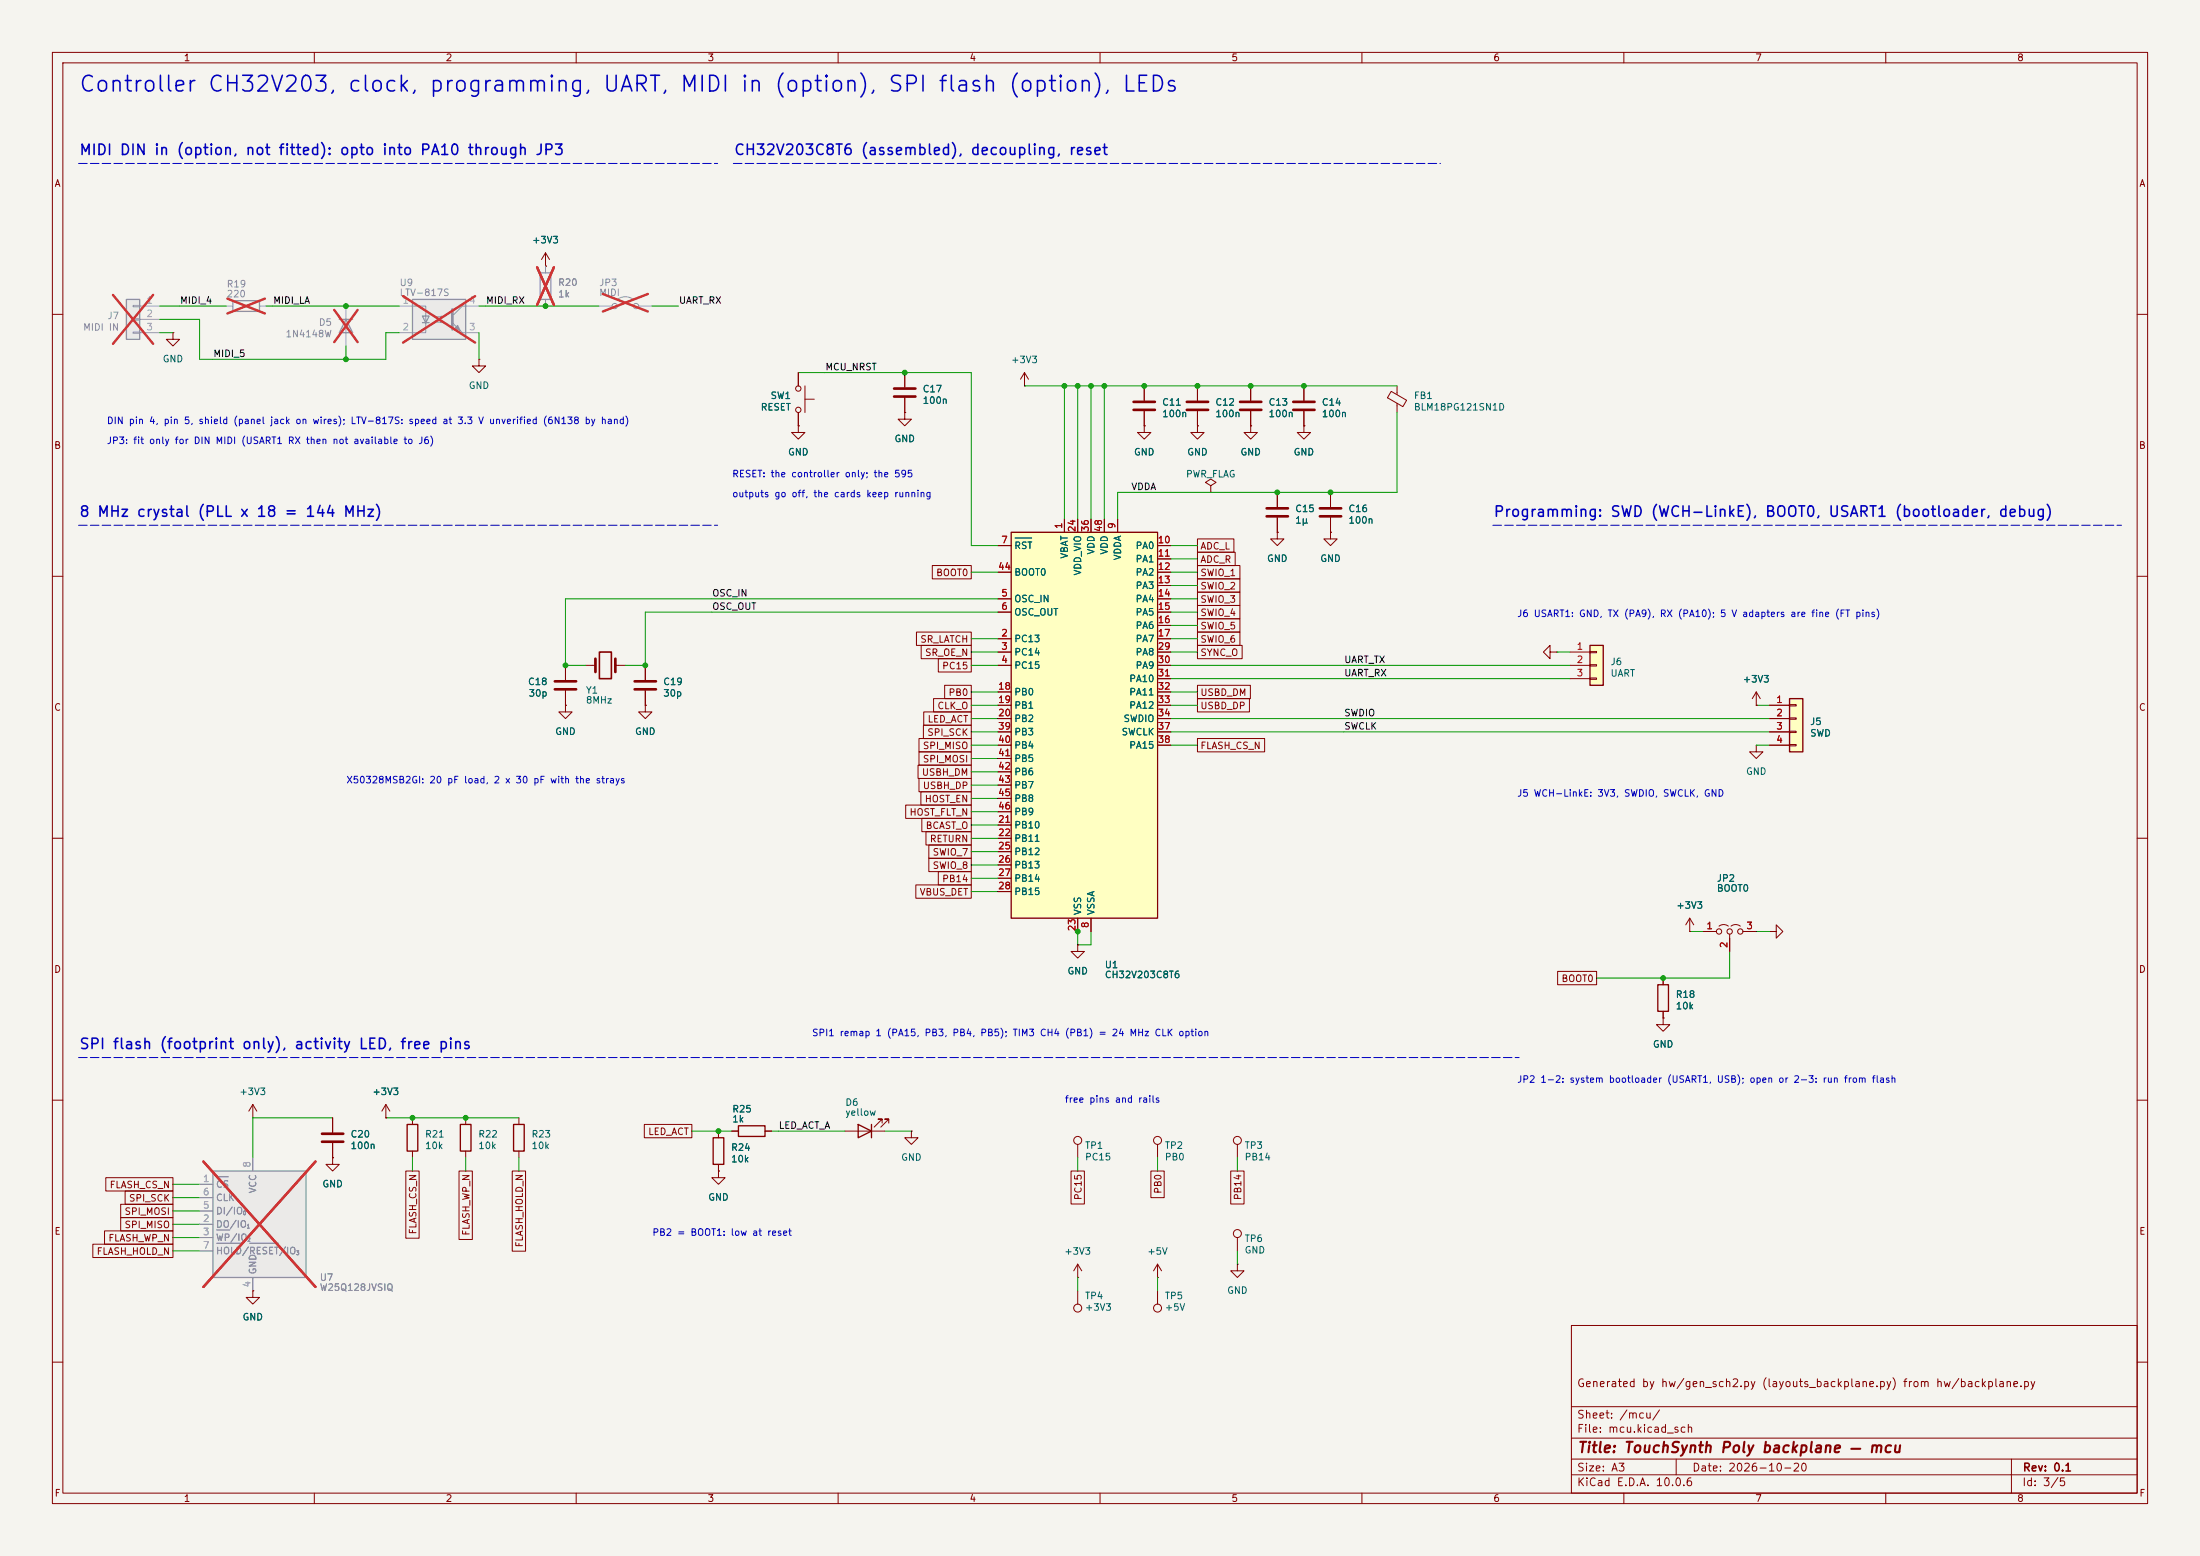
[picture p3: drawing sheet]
<svg xmlns="http://www.w3.org/2000/svg" width="420mm" height="297mm" viewBox="0 0 420 297" stroke-linecap="round" stroke-linejoin="round" font-family="sans-serif">
<path d="M0 0h420v297h-420z" fill="#f5f4ef" stroke="#f5f4ef" stroke-width=".19"/>
<g fill="none" stroke="#840000" stroke-width=".19">
<path d="M10 10h400v277h-400zM12 12h396v273h-396zM60 10v2M110 10v2M160 10v2M210 10v2M260 10v2M310 10v2M360 10v2M104.1 50.8h.1M104.1 48.3l-.7 1.2M104.1 48.3l.8 1.2"/>
<path d="M104.1 48.3v2.5M10 60h2M152.4 71.1v2.6M152.4 78.7v2.6M153.7 76.2h1.7M153.7 73.7v5M408 60h2M10 110h2M408 110h2M107.9 134.6v1.3h1.3l-1.3 1.3-1.2-1.3h1.2M107.9 134.6h.1M107.9 127v2.8"/>
<path d="M107.9 131.8v2.8M10 160h2M408 160h2M10 210h2M73.7 213.4h.1M73.7 210.8l-.8 1.3M73.7 210.8l.7 1.3M73.7 210.8v2.6M137.2 215.9v1.3M408 210h2M137.2 223.5v1.3h1.2l-1.2 1.3-1.3-1.3h1.3M137.2 223.5h.1"/>
<path d="M137.2 222.2v1.3M300 253h108v32h-108zM10 260h2M300 278.5h108M300 274.5h108M300 268.5h108M320 278.5v3M384 278.5v6.5M408 260h2M60 285v2M110 285v2M160 285v2"/>
<path d="M210 285v2M260 285v2M300 281.5h108M310 285v2M360 285v2"/>
<circle cx="152.4" cy="74.2" r=".51"/>
<circle cx="152.4" cy="78.2" r=".51"/>
</g>
<path d="M44.4 57.4h5.1v2h-5.1z" fill="none" stroke="#9c9b98" stroke-width=".25"/>
<path d="M43.2 58.4h1.2M49.5 58.4h1.3" fill="none" stroke="#9c9b98" stroke-width=".19"/>
<path d="M43.4 57l7.2 2.8M50.6 57l-7.2 2.8" fill="none" stroke="#e12e31" stroke-width=".46"/>
<path d="M105.9 130h4.1M105.9 131.6h4.1" fill="none" stroke="#840000" stroke-width=".51"/>
<path d="M136.1 217.2h2.1v5h-2.1z" fill="none" stroke="#840000" stroke-width=".25"/>
<path d="M78.7 57.2h10.2v7.6h-10.2z" fill="#ebeae8"/>
<path d="M78.7 57.2h10.2v7.6h-10.2zM103.1 52.1h2.1v5.1h-2.1zM80.6 60.3h1.3l-.6 1.3zM80.6 61.6h1.3" fill="none" stroke="#9c9b98" stroke-width=".25"/>
<g fill="none" stroke="#9c9b98" stroke-width=".19">
<path d="M76.2 58.4h5.1v3.3M91.4 58.4h-3.1l-1.9 1.9M104.1 50.8v1.3M104.1 57.2v1.2M114.3 58.4h2.5M117.9 57.2a2.54 2.54 0 0 1 3 0M121.9 58.4h2.6M81.3 61.6v1.9h-5.1M83.3 60.5h1.3l-.4 .1v-.3l.4 .2M83.3 61.5h1.3l-.4 .1v-.3l.4 .2M88.3 63.5h3.1"/>
<circle cx="117.3" cy="58.4" r=".51"/>
<circle cx="121.4" cy="58.4" r=".51"/>
</g>
<path d="M86.4 59.1v3.8" fill="none" stroke="#9c9b98" stroke-width=".51"/>
<g fill="#9c9b98" stroke="#9c9b98" stroke-width=".19">
<path d="M86.9 62.6l.5-.5 .5 1z"/>
<path d="M86.4 61.6l1.9 1.9z"/>
</g>
<path d="M76.9 56.5l13.8 8.9M90.7 56.5l-13.8 8.9M102.5 51l3.2 7.2M105.7 51l-3.2 7.2M115.1 56.1l8.6 3.4M123.7 56.1l-8.6 3.4" fill="none" stroke="#e12e31" stroke-width=".46"/>
<path d="M236.7 76.7h4.1M236.7 78.2h4.1M246.9 76.7h4.1M246.9 78.2h4.1M241.8 97h4.1M241.8 98.6h4.1" fill="none" stroke="#840000" stroke-width=".51"/>
<g fill="none" stroke="#840000" stroke-width=".19">
<path d="M238.8 73.7v2.8M238.8 78.5v2.8M248.9 73.7v2.8M248.9 78.5v2.8M265.6 74.7l2.9 1.7-.7 1.2-2.9-1.7zM266.7 73.7v1.6M266.7 77v1.7M152.4 81.3v1.3h1.3l-1.3 1.2-1.3-1.2h1.3M152.4 81.3h.1M238.8 81.3v1.3h1.2l-1.2 1.2-1.3-1.2h1.3M238.8 81.3h.1M243.8 94v2.8"/>
<path d="M243.8 98.8v2.8M248.9 81.3v1.3h1.3l-1.3 1.2-1.3-1.2h1.3M248.9 81.3h.1"/>
</g>
<path d="M40.6 223.5h17.8v20.3h-17.8z" fill="#ebeae8"/>
<path d="M40.6 223.5h17.8v20.3h-17.8z" fill="none" stroke="#9c9b98" stroke-width=".25"/>
<path d="M38.1 226.1h2.5M38.1 233.7h2.5M38.1 236.2h2.5M38.1 231.1h2.5M38.1 228.6h2.5M38.1 238.8h2.5M48.3 221v2.5M48.3 243.8v2.6" fill="none" stroke="#9c9b98" stroke-width=".19"/>
<path d="M41.4 224.6h2.2M41.4 234.8h2.4M41.4 237.3h4.7M47.7 237.3h5.5" fill="none" stroke="#939391" stroke-width=".19"/>
<path d="M38.8 221.7l21.4 23.9M60.2 221.7l-21.4 23.9" fill="none" stroke="#e12e31" stroke-width=".46"/>
<g fill="none" stroke="#840000" stroke-width=".19">
<path d="M91.4 68.6v1.3h1.3l-1.3 1.2-1.2-1.2h1.2M91.4 68.6h.1M218.4 73.7v2.8M218.4 78.5v2.8M228.6 73.7v2.8M228.6 78.5v2.8M218.4 81.3v1.3h1.3l-1.3 1.2-1.2-1.2h1.2M218.4 81.3h.1M228.6 81.3v1.3h1.3l-1.3 1.2-1.3-1.2h1.3M228.6 81.3h.1M231.1 92.7l1.1-.6-1.1-.7-1 .7 1 .6v1.3M231.1 94h.1"/>
<path d="M254 94v2.8M254 98.8v2.8M243.8 101.6v1.3h1.3l-1.3 1.2-1.2-1.2h1.2M243.8 101.6h.1M254 101.6v1.3h1.3l-1.3 1.2-1.3-1.2h1.3M254 101.6h.1M123.2 127v2.8M123.2 131.8v2.8M295.9 124.5v-1.3l-1.3 1.3 1.3 1.2v-1.2h1.3M297.2 124.5h.1M337.8 177.8h1.3v-1.3l1.3 1.3-1.3 1.3v-1.3M337.8 177.8h.1"/>
<path d="M48.3 213.4h.1M48.3 210.8l-.8 1.3M48.3 210.8l.7 1.3M48.3 210.8v2.6M63.5 213.4v2.8M63.5 218.2v2.8M78.7 213.4v1.2M78.7 219.7v1.3M88.9 213.4v1.2M88.9 219.7v1.3M99.1 213.4v1.2M99.1 219.7v1.3"/>
<path d="M139.7 215.9h1.3M146 215.9h1.3M161.3 215.9h7.6M168.4 214.4v-.8h-.8h.8l-1.5 1.5M169.7 214.4v-.8h-.8h.8l-1.6 1.5M174 215.9v1.3h1.3l-1.3 1.2-1.3-1.2h1.3M174 215.9h.1M221 218.4v2.6M236.2 218.4v2.6M63.5 221v1.2h1.3l-1.3 1.3-1.3-1.3h1.3M63.5 221h.1M236.2 236.2v2.6"/>
<path d="M48.3 246.4v1.2h1.2l-1.2 1.3-1.3-1.3h1.3M48.3 246.4h.1M236.2 241.3v1.3h1.3l-1.3 1.2-1.3-1.2h1.3M236.2 241.3h.1"/>
<circle cx="221" cy="217.7" r=".76"/>
<circle cx="236.2" cy="217.7" r=".76"/>
<circle cx="236.2" cy="235.5" r=".76"/>
</g>
<path d="M77.7 214.6h2.1v5.1h-2.1zM87.9 214.6h2v5.1h-2zM98 214.6h2.1v5.1h-2.1zM141 214.9h5v2h-5zM163.8 214.6l2.6 1.3-2.6 1.3zM166.4 214.6v2.6" fill="none" stroke="#840000" stroke-width=".25"/>
<path d="M216.4 76.7h4.1M216.4 78.2h4.1M226.6 76.7h4M226.6 78.2h4M252 97h4M252 98.6h4M121.2 130h4M121.2 131.6h4M61.5 216.4h4M61.5 217.9h4" fill="none" stroke="#840000" stroke-width=".51"/>
<path d="M24.1 57.2h2.6v7.6h-2.6z" fill="#ebeae8"/>
<path d="M24.1 57.2h2.6v7.6h-2.6z" fill="none" stroke="#9c9b98" stroke-width=".25"/>
<path d="M25.4 58.3h1.3v.2h-1.3zM26.7 58.4h3.8M25.4 60.8h1.3v.3h-1.3zM25.4 63.4h1.3v.2h-1.3zM26.7 61h3.8M26.7 63.5h3.8" fill="none" stroke="#9c9b98" stroke-width=".19"/>
<path d="M21.6 56.3l7.6 9.3M29.2 56.3l-7.6 9.3" fill="none" stroke="#e12e31" stroke-width=".46"/>
<path d="M193 101.6h28v73.7h-28z" fill="#ffffc2"/>
<path d="M193 101.6h28v73.7h-28z" fill="none" stroke="#840000" stroke-width=".25"/>
<g fill="none" stroke="#840000" stroke-width=".19">
<path d="M33 63.5v1.3h1.3l-1.3 1.2-1.3-1.2h1.3M33 63.5h.1M203.2 99.1v2.5M205.7 99.1v2.5M208.3 99.1v2.5M210.8 99.1v2.5M213.4 99.1v2.5M190.5 109.2h2.5M190.5 114.3h2.5M190.5 116.8h2.5M190.5 104.1h2.5M221 109.2h2.5"/>
<path d="M221 114.3h2.5M221 116.8h2.5M221 104.1h2.5M221 106.7h2.5M221 111.8h2.5M221 119.4h2.5M123.2 134.6v1.3h1.3l-1.3 1.3-1.3-1.3h1.3M123.2 134.6h.1M190.5 121.9h2.5M190.5 124.5h2.5M190.5 127h2.5M190.5 132.1h2.5"/>
<path d="M190.5 134.6h2.5M190.5 137.2h2.5M190.5 139.7h2.5M221 121.9h2.5M221 124.5h2.5M221 127h2.5M221 132.1h2.5M221 134.6h2.5M221 137.2h2.5M221 129.5h2.5M221 139.7h2.5M190.5 157.5h2.5"/>
<path d="M190.5 142.2h2.5M190.5 144.8h2.5M190.5 147.3h2.5M190.5 149.9h2.5M190.5 152.4h2.5M190.5 154.9h2.5M221 142.2h2.5M190.5 160h2.5M190.5 162.6h2.5M190.5 165.1h2.5M190.5 167.6h2.5M190.5 170.2h2.5"/>
<path d="M205.7 175.3v2.5M208.3 175.3v2.5M205.7 180.3v1.3h1.3l-1.3 1.3-1.2-1.3h1.2M205.7 180.3h.1M205.7 218.4v2.6M205.7 243.8h.1M205.7 241.3v2.5M205.7 246.4v2.5M205.7 241.3l-.7 1.3M205.7 241.3l.8 1.3M221 243.8h.1M221 241.3v2.5"/>
<path d="M221 246.4v2.5M221 241.3l-.8 1.3M221 241.3l.7 1.3"/>
<circle cx="205.7" cy="217.7" r=".76"/>
<circle cx="205.7" cy="249.7" r=".76"/>
<circle cx="221" cy="249.7" r=".76"/>
</g>
<path d="M193.8 102.7h3.2" fill="none" stroke="#006464" stroke-width=".19"/>
<path d="M64.8 61h2.5M66 61l1.3 2.5h-2.5z" fill="none" stroke="#9c9b98" stroke-width=".25"/>
<path d="M66 58.4v7.6" fill="none" stroke="#9c9b98" stroke-width=".19"/>
<path d="M63.8 59.2l4.5 6.1M68.3 59.2l-4.5 6.1" fill="none" stroke="#e12e31" stroke-width=".46"/>
<path d="M303.5 123.2h2.6v7.6h-2.6z" fill="#ffffc2"/>
<path d="M303.5 123.2h2.6v7.6h-2.6z" fill="none" stroke="#840000" stroke-width=".25"/>
<path d="M299.7 124.5h3.8M299.7 127h3.8M299.7 129.5h3.8M303.5 124.3h1.3v.3h-1.3zM303.5 126.9h1.3v.2h-1.3zM303.5 129.4h1.3v.3h-1.3z" fill="none" stroke="#840000" stroke-width=".19"/>
<path d="M341.6 133.4h2.6v10.1h-2.6z" fill="#ffffc2"/>
<path d="M341.6 133.4h2.6v10.1h-2.6zM316.5 188h2v5h-2z" fill="none" stroke="#840000" stroke-width=".25"/>
<g fill="none" stroke="#840000" stroke-width=".19">
<path d="M104.1 50.8h.1M152.4 71.1v2.6M152.4 78.7v2.6M172.7 78.7v1.3h1.3l-1.3 1.3-1.3-1.3h1.3M172.7 78.7h.1M172.7 71.1v2.8M172.7 75.9v2.8M195.6 73.7h.1M195.6 71.1l-.8 1.3M195.6 71.1l.7 1.3M195.6 71.1v2.6M218.4 73.7v2.8"/>
<path d="M218.4 78.5v2.8M228.6 73.7v2.8M228.6 78.5v2.8M238.8 73.7v2.8M238.8 78.5v2.8M248.9 73.7v2.8M248.9 78.5v2.8M152.4 81.3h.1M203.2 99.1v2.5M205.7 99.1v2.5M208.3 99.1v2.5M210.8 99.1v2.5"/>
<path d="M213.4 99.1v2.5M218.4 81.3h.1M228.6 81.3h.1M238.8 81.3h.1M243.8 94v2.8M243.8 98.8v2.8M248.9 81.3h.1M254 94v2.8M254 98.8v2.8M178 107.9h7.4v2.6h-7.4zM190.5 109.2h2.5M190.5 114.3h2.5"/>
<path d="M190.5 116.8h2.5M190.5 104.1h2.5M221 109.2h2.5M221 114.3h2.5M221 116.8h2.5M221 104.1h2.5M221 106.7h2.5M221 111.8h2.5M221 119.4h2.5M228.6 115.6h8.1v2.5h-8.1zM228.6 110.5h8.1v2.5h-8.1zM228.6 102.9h7v2.5h-7z"/>
<path d="M228.6 105.4h7.2v2.6h-7.2zM228.6 118.1h8.1v2.6h-8.1zM228.6 107.9h8.1v2.6h-8.1zM228.6 113h8.1v2.6h-8.1zM243.8 101.6h.1M254 101.6h.1M107.9 134.6h.1M107.9 127v2.8M107.9 131.8v2.8M111.8 127h1.9M117.5 127h1.9M123.2 134.6h.1"/>
<path d="M123.2 127v2.8M123.2 131.8v2.8M175 120.6h10.4v2.6h-10.4zM175.9 123.2h9.5v2.5h-9.5zM176.3 138.4h9.1v2.6h-9.1zM176.3 135.9h9.1v2.5h-9.1zM178.2 133.3h7.2v2.6h-7.2zM179.1 125.7h6.3v2.6h-6.3zM180.3 130.8h5.1v2.6h-5.1zM190.5 134.6h2.5M190.5 137.2h2.5M190.5 139.7h2.5"/>
<path d="M190.5 127h2.5M190.5 121.9h2.5M190.5 124.5h2.5M190.5 132.1h2.5M221 134.6h2.5M221 137.2h2.5M221 139.7h2.5M221 127h2.5M221 121.9h2.5M221 124.5h2.5M221 132.1h2.5M221 129.5h2.5"/>
<path d="M228.6 123.2h8.5v2.5h-8.5zM228.6 130.8h10.1v2.6h-10.1zM228.6 120.6h8.1v2.6h-8.1zM228.6 133.3h9.9v2.6h-9.9zM335.3 134.6h.1M335.3 132.1l-.8 1.3M335.3 132.1l.7 1.3M335.3 132.1v2.5M337.8 134.6h3.8M337.8 137.2h3.8M337.8 139.7h3.8M341.6 134.5h1.3v.2h-1.3z"/>
<path d="M341.6 137h1.3v.3h-1.3zM341.6 139.6h1.3v.2h-1.3zM172.9 153.7h12.5v2.5h-12.5zM175.3 146h10.1v2.6h-10.1zM175.4 141h10v2.5h-10zM175.4 143.5h10v2.6h-10zM175.4 148.6h10v2.5h-10zM175.8 151.1h9.6v2.6h-9.6zM176 156.2h9.4v2.6h-9.4zM176.8 158.7h8.6v2.6h-8.6zM190.5 142.2h2.5M190.5 157.5h2.5"/>
<path d="M190.5 144.8h2.5M190.5 147.3h2.5M190.5 149.9h2.5M190.5 152.4h2.5M190.5 154.9h2.5M221 142.2h2.5M228.6 141h12.8v2.5h-12.8zM335.3 142.2v1.3h1.2l-1.2 1.3-1.3-1.3h1.3M335.3 142.2h.1M337.8 142.2h3.8M341.6 142.1h1.3v.3h-1.3zM174.8 168.9h10.6v2.6h-10.6z"/>
<path d="M177.3 163.8h8.1v2.6h-8.1zM177.3 161.3h8.1v2.5h-8.1zM179.1 166.4h6.3v2.5h-6.3zM190.5 160h2.5M190.5 162.6h2.5M190.5 165.1h2.5M190.5 167.6h2.5M190.5 170.2h2.5M205.7 175.3v2.5M208.3 175.3v2.5M322.6 177.8h.1M322.6 175.3l-.8 1.2"/>
<path d="M322.6 175.3l.7 1.2M322.6 175.3v2.5M325.1 177.8h2.6M328.2 176.8a1.44 1.44 0 0 1 1.7 0M330.2 178.3v3.3M330.5 176.8a1.44 1.44 0 0 1 1.7 0M332.7 177.8h2.6M205.7 180.3h.1M297.4 185.4h7.4v2.6h-7.4zM317.5 194.3v1.3h1.3l-1.3 1.3-1.3-1.3h1.3M317.5 194.3h.1M317.5 186.7v1.3"/>
<path d="M317.5 193v1.3M63.5 213.4v2.8M63.5 218.2v2.8M73.7 213.4h.1M123 214.6h9.1v2.6h-9.1zM137.2 215.9v1.3M139.7 215.9h1.3M146 215.9h1.3M17.7 237.5h15.3v2.5h-15.3zM20 234.9h13v2.6h-13zM20.2 224.8h12.8v2.5h-12.8zM23 229.9h10v2.5h-10z"/>
<path d="M23 232.4h10v2.6h-10zM23.9 227.3h9.1v2.6h-9.1zM63.5 221h.1M77.5 223.5h2.5v12.8h-2.5zM87.6 223.5h2.6v13.1h-2.6zM97.8 223.5h2.5v15.3h-2.5zM137.2 223.5h.1M137.2 222.2v1.3M204.5 223.5h2.5v6.3h-2.5zM219.7 223.5h2.6v5.1h-2.6zM234.9 223.5h2.6v6.3h-2.6zM48.3 246.4h.1"/>
<circle cx="328.2" cy="177.8" r=".51"/>
<circle cx="330.2" cy="177.8" r=".51"/>
<circle cx="332.2" cy="177.8" r=".51"/>
</g>
<path d="M170.7 74.2h4.1M170.7 75.7h4.1M113.7 125.7v2.6M117.5 125.7v2.6" fill="none" stroke="#840000" stroke-width=".51"/>
<path d="M114.4 124.5h2.3v5h-2.3z" fill="none" stroke="#840000" stroke-width=".3"/>
<path d="M15 31.2h122M140 31.2h135M15 100.3h122M285 100.3h120M15 201.9h275" fill="none" stroke="#0000c2" stroke-width=".19" stroke-dasharray="1.6 .6"/>
<g fill="none" stroke="#009600" stroke-width=".19">
<path d="M30.5 58.4h12.7M50.8 58.4h25.4M91.4 58.4h22.9M124.5 58.4h5M30.5 63.5h2.5M30.5 61h7.6v7.6h35.6v-5.1h2.5M66 66v2.6M91.4 63.5v5.1M152.4 71.1h33v33h5.1M195.6 73.7h71.1M203.2 73.7v25.4M205.7 73.7v25.4"/>
<path d="M208.3 73.7v25.4M210.8 73.7v25.4M266.7 78.7v15.3h-53.3v5.1M185.4 109.2h5.1M190.5 114.3h-82.6v12.7h3.9M190.5 116.8h-67.3v10.2h-3.8M223.5 114.3h5.1M223.5 116.8h5.1M223.5 109.2h5.1M223.5 104.1h5.1M223.5 106.7h5.1M223.5 111.8h5.1"/>
<path d="M223.5 119.4h5.1M185.4 121.9h5.1M185.4 124.5h5.1M185.4 127h5.1M185.4 132.1h5.1M185.4 134.6h5.1M185.4 137.2h5.1M185.4 139.7h5.1M223.5 121.9h5.1M223.5 124.5h5.1M223.5 127h76.2M223.5 129.5h76.2"/>
<path d="M223.5 132.1h5.1M223.5 134.6h5.1M223.5 137.2h114.3M223.5 139.7h114.3M297.2 124.5h2.5M335.3 134.6h2.5M185.4 142.2h5.1M185.4 144.8h5.1M185.4 147.3h5.1M185.4 149.9h5.1M185.4 152.4h5.1M185.4 157.5h5.1"/>
<path d="M185.4 154.9h5.1M223.5 142.2h5.1M335.3 142.2h2.5M185.4 160h5.1M185.4 167.6h5.1M185.4 170.2h5.1M185.4 162.6h5.1M185.4 165.1h5.1M205.7 177.8v2.5h2.6v-2.5M322.6 177.8h2.5M335.3 177.8h2.5M330.2 181.6v5.1h-25.4"/>
<path d="M63.5 213.4h-15.2v7.6M73.7 213.4h25.4M132.1 215.9h7.6M147.3 215.9h14M168.9 215.9h5.1M33 228.6h5.1M33 231.1h5.1M33 233.7h5.1M33 236.2h5.1M33 238.8h5.1M33 226.1h5.1M78.7 221v2.5"/>
<path d="M88.9 221v2.5M99.1 221v2.5M205.7 221v2.5M221 221v2.5M236.2 221v2.5M236.2 238.8v2.5M205.7 243.8v2.6M221 243.8v2.6"/>
</g>
<path d="M104.1 50.8v1.3M104.1 57.2v1.2M38.1 226.1h2.5M38.1 233.7h2.5M38.1 236.2h2.5M38.1 231.1h2.5M38.1 228.6h2.5M38.1 238.8h2.5M48.3 221v2.5M48.3 243.8v2.6" fill="none" stroke="#9c9b98" stroke-width=".19"/>
<path d="M41.4 224.6h2.2M41.4 234.8h2.4M41.4 237.3h4.7M47.7 237.3h5.5" fill="none" stroke="#939391" stroke-width=".19"/>
<path d="M102.5 51l3.2 7.2M105.7 51l-3.2 7.2M38.8 221.7l21.4 23.9M60.2 221.7l-21.4 23.9" fill="none" stroke="#e12e31" stroke-width=".46"/>
<path d="M193.8 102.7h3.2" fill="none" stroke="#006464" stroke-width=".19"/>
<g fill="#009600" stroke="#009600" stroke-width=".19">
<circle cx="137.2" cy="215.9" r=".46"/>
<circle cx="88.9" cy="213.4" r=".46"/>
<circle cx="78.7" cy="213.4" r=".46"/>
<circle cx="66" cy="58.4" r=".46"/>
<circle cx="66" cy="68.6" r=".46"/>
<circle cx="205.7" cy="177.8" r=".46"/>
<circle cx="107.9" cy="127" r=".46"/>
<circle cx="123.2" cy="127" r=".46"/>
<circle cx="104.1" cy="58.4" r=".46"/>
<circle cx="248.9" cy="73.7" r=".46"/>
<circle cx="243.8" cy="94" r=".46"/>
<circle cx="238.8" cy="73.7" r=".46"/>
<circle cx="254" cy="94" r=".46"/>
<circle cx="172.7" cy="71.1" r=".46"/>
<circle cx="228.6" cy="73.7" r=".46"/>
<circle cx="218.4" cy="73.7" r=".46"/>
<circle cx="205.7" cy="73.7" r=".46"/>
<circle cx="208.3" cy="73.7" r=".46"/>
<circle cx="210.8" cy="73.7" r=".46"/>
<circle cx="203.2" cy="73.7" r=".46"/>
<circle cx="317.5" cy="186.7" r=".46"/>
</g>
<text font-size="3" fill="#0000c2" x="14.9" y="18.3">Controller CH32V203, clock, programming, UART, MIDI in (option), SPI flash (option), LEDs</text>
<g font-size="2" fill="#0000c2">
<text x="15" y="30.1">MIDI DIN in (option, not fitted): opto into PA10 through JP3</text>
<text x="140" y="30.1">CH32V203C8T6 (assembled), decoupling, reset</text>
<text x="15" y="99.2">8 MHz crystal (PLL x 18 = 144 MHz)</text>
<text x="285" y="99.2">Programming: SWD (WCH-LinkE), BOOT0, USART1 (bootloader, debug)</text>
<text x="15" y="200.8">SPI flash (footprint only), activity LED, free pins</text>
</g>
<text font-size="2" fill="#840000" x="301" y="277.8">Title: TouchSynth Poly backplane — mcu</text>
<g font-size="1.5" fill="#840000">
<text x="300.9" y="265.1">Generated by hw/gen_sch2.py (layouts_backplane.py) from hw/backplane.py</text>
<text x="300.9" y="273.8">File: mcu.kicad_sch</text>
<text x="300.9" y="271.1">Sheet: /mcu/</text>
<text x="300.9" y="281.2">Size: A3</text>
<text x="322.9" y="281.2">Date: 2026-10-20</text>
<text x="386" y="281.2">Rev: 0.1</text>
<text x="300.9" y="284">KiCad E.D.A. 10.0.6</text>
<text x="385.9" y="284">Id: 3/5</text>
</g>
<g font-size="1.3" fill="#840000">
<text x="35" y="12">1</text>
<text x="85" y="12">2</text>
<text x="135" y="12">3</text>
<text x="185" y="12">4</text>
<text x="235" y="12">5</text>
<text x="285" y="12">6</text>
<text x="335" y="12">7</text>
<text x="385" y="12">8</text>
<text x="10.3" y="36">A</text>
<text x="408.3" y="36">A</text>
<text x="10.2" y="86">B</text>
<text x="408.2" y="86">B</text>
<text x="229" y="105.2">ADC_L</text>
<text x="229" y="107.7">ADC_R</text>
<text x="178.6" y="110.3">BOOT0</text>
<text x="229" y="112.8">SWIO_2</text>
<text x="229" y="110.3">SWIO_1</text>
<text x="229" y="117.9">SWIO_4</text>
<text x="229" y="115.4">SWIO_3</text>
<text x="175.6" y="123">SR_LATCH</text>
<text x="176.5" y="125.5">SR_OE_N</text>
<text x="229" y="125.5">SYNC_O</text>
<text x="229" y="120.4">SWIO_5</text>
<text x="229" y="123">SWIO_6</text>
<text x="179.8" y="128.1">PC15</text>
<text x="10.2" y="136">C</text>
<text x="178.9" y="135.7">CLK_O</text>
<text x="181" y="133.1">PB0</text>
<text x="229" y="133.1">USBD_DM</text>
<text x="229" y="135.7">USBD_DP</text>
<text x="408.2" y="136">C</text>
<text x="176.1" y="143.3">SPI_MISO</text>
<text x="176.9" y="140.8">SPI_SCK</text>
<text x="177" y="138.2">LED_ACT</text>
<text x="229" y="143.3">FLASH_CS_N</text>
<text x="175.9" y="148.4">USBH_DM</text>
<text x="176.1" y="145.8">SPI_MOSI</text>
<text x="173.5" y="156">HOST_FLT_N</text>
<text x="176.1" y="150.9">USBH_DP</text>
<text x="176.4" y="153.5">HOST_EN</text>
<text x="176.6" y="158.5">BCAST_O</text>
<text x="177.4" y="161.1">RETURN</text>
<text x="177.9" y="166.2">SWIO_8</text>
<text x="177.9" y="163.6">SWIO_7</text>
<text x="175.5" y="171.2">VBUS_DET</text>
<text x="179.8" y="168.7">PB14</text>
<text x="10.2" y="186">D</text>
<text x="408.2" y="186">D</text>
<text x="298" y="187.7">BOOT0</text>
<text x="123.6" y="217">LED_ACT</text>
<text x="20.8" y="227.1">FLASH_CS_N</text>
<text x="222" y="228" transform="rotate(-90 222 228)">PB0</text>
<text x="23.7" y="232.2">SPI_MOSI</text>
<text x="24.5" y="229.7">SPI_SCK</text>
<text x="206.8" y="229.2" transform="rotate(-90 206.8 229.2)">PC15</text>
<text x="237.3" y="229.2" transform="rotate(-90 237.3 229.2)">PB14</text>
<text x="10.3" y="236">E</text>
<text x="18.3" y="239.8">FLASH_HOLD_N</text>
<text x="20.6" y="237.3">FLASH_WP_N</text>
<text x="23.7" y="234.7">SPI_MISO</text>
<text x="79.8" y="235.7" transform="rotate(-90 79.8 235.7)">FLASH_CS_N</text>
<text x="90" y="236" transform="rotate(-90 90 236)">FLASH_WP_N</text>
<text x="100.1" y="238.2" transform="rotate(-90 100.1 238.2)">FLASH_HOLD_N</text>
<text x="408.3" y="236">E</text>
<text x="10.3" y="286">F</text>
<text x="35" y="287">1</text>
<text x="85" y="287">2</text>
<text x="135" y="287">3</text>
<text x="185" y="287">4</text>
<text x="235" y="287">5</text>
<text x="285" y="287">6</text>
<text x="335" y="287">7</text>
<text x="385" y="287">8</text>
<text x="408.3" y="286">F</text>
</g>
<g font-size="1.3" fill="#006464">
<text x="101.5" y="46.8">+3V3</text>
<text x="31" y="69.5">GND</text>
<text x="192.9" y="69.6">+3V3</text>
<text x="89.4" y="74.5">GND</text>
<text x="147" y="76.5">SW1</text>
<text x="176" y="75.2">C17</text>
<text x="176" y="77.4">100n</text>
<text x="221.8" y="77.7">C11</text>
<text x="231.9" y="77.7">C12</text>
<text x="242.1" y="77.7">C13</text>
<text x="252.2" y="77.7">C14</text>
<text x="269.8" y="76.5">FB1</text>
<text x="145.1" y="78.7">RESET</text>
<text x="221.8" y="79.9">100n</text>
<text x="231.9" y="79.9">100n</text>
<text x="242.1" y="79.9">100n</text>
<text x="252.2" y="79.9">100n</text>
<text x="269.8" y="78.7">BLM18PG121SN1D</text>
<text x="150.3" y="87.2">GND</text>
<text x="170.7" y="84.7">GND</text>
<text x="216.4" y="87.2">GND</text>
<text x="226.5" y="87.2">GND</text>
<text x="236.7" y="87.2">GND</text>
<text x="246.9" y="87.2">GND</text>
<text x="226.3" y="91.4">PWR_FLAG</text>
<text x="247.2" y="98.1">C15</text>
<text x="247.2" y="100.3">1µ</text>
<text x="257.3" y="98.1">C16</text>
<text x="257.3" y="100.3">100n</text>
<text x="193.5" y="105.1">RST</text>
<text x="204.2" y="106.8" transform="rotate(-90 204.2 106.8)">VBAT</text>
<text x="209.2" y="106" transform="rotate(-90 209.2 106)">VDD</text>
<text x="211.8" y="106" transform="rotate(-90 211.8 106)">VDD</text>
<text x="214.3" y="107.1" transform="rotate(-90 214.3 107.1)">VDDA</text>
<text x="216.7" y="105.1">PA0</text>
<text x="216.7" y="107.6">PA1</text>
<text x="241.8" y="107.6">GND</text>
<text x="251.9" y="107.6">GND</text>
<text x="193.5" y="110.2">BOOT0</text>
<text x="206.7" y="110" transform="rotate(-90 206.7 110)">VDD_VIO</text>
<text x="216.7" y="110.2">PA2</text>
<text x="216.7" y="112.7">PA3</text>
<text x="193.5" y="115.3">OSC_IN</text>
<text x="193.5" y="117.8">OSC_OUT</text>
<text x="216.7" y="115.3">PA4</text>
<text x="216.7" y="117.8">PA5</text>
<text x="193.5" y="122.9">PC13</text>
<text x="193.5" y="125.4">PC14</text>
<text x="216.7" y="120.3">PA6</text>
<text x="216.7" y="122.9">PA7</text>
<text x="216.7" y="125.4">PA8</text>
<text x="100.7" y="131.1">C18</text>
<text x="126.5" y="131.1">C19</text>
<text x="193.5" y="128">PC15</text>
<text x="215.5" y="130.5">PA10</text>
<text x="216.7" y="128">PA9</text>
<text x="307.4" y="127.3">J6</text>
<text x="307.4" y="129.5">UART</text>
<text x="332.6" y="130.6">+3V3</text>
<text x="100.8" y="133.3">30p</text>
<text x="111.7" y="132.7">Y1</text>
<text x="111.7" y="134.6">8MHz</text>
<text x="126.5" y="133.3">30p</text>
<text x="193.5" y="133">PB0</text>
<text x="193.5" y="135.6">PB1</text>
<text x="215.5" y="133">PA11</text>
<text x="215.5" y="135.6">PA12</text>
<text x="105.9" y="140.6">GND</text>
<text x="121.1" y="140.6">GND</text>
<text x="193.5" y="138.1">PB2</text>
<text x="193.5" y="140.7">PB3</text>
<text x="193.5" y="143.2">PB4</text>
<text x="214" y="140.7">SWCLK</text>
<text x="214.4" y="138.1">SWDIO</text>
<text x="215.5" y="143.2">PA15</text>
<text x="345.5" y="138.7">J5</text>
<text x="345.5" y="140.9">SWD</text>
<text x="193.5" y="145.7">PB5</text>
<text x="193.5" y="148.3">PB6</text>
<text x="333.2" y="148.2">GND</text>
<text x="193.5" y="150.8">PB7</text>
<text x="193.5" y="153.4">PB8</text>
<text x="193.5" y="155.9">PB9</text>
<text x="193.5" y="158.4">PB10</text>
<text x="193.5" y="161">PB11</text>
<text x="193.5" y="163.5">PB12</text>
<text x="193.5" y="166.1">PB13</text>
<text x="193.5" y="168.6">PB14</text>
<text x="193.5" y="171.1">PB15</text>
<text x="319.9" y="173.8">+3V3</text>
<text x="327.6" y="168.6">JP2</text>
<text x="327.6" y="170.5">BOOT0</text>
<text x="206.7" y="174.8" transform="rotate(-90 206.7 174.8)">VSS</text>
<text x="209.2" y="174.8" transform="rotate(-90 209.2 174.8)">VSSA</text>
<text x="210.8" y="185.1">U1</text>
<text x="203.7" y="186.3">GND</text>
<text x="210.8" y="187">CH32V203C8T6</text>
<text x="319.8" y="190.8">R18</text>
<text x="319.8" y="193">10k</text>
<text x="315.4" y="200.3">GND</text>
<text x="45.6" y="209.3">+3V3</text>
<text x="71" y="209.3">+3V3</text>
<text x="139.7" y="212.6">R25</text>
<text x="139.7" y="214.5">1k</text>
<text x="161.3" y="211.4">D6</text>
<text x="161.3" y="213.3">yellow</text>
<text x="66.8" y="217.4">C20</text>
<text x="66.8" y="219.6">100n</text>
<text x="81" y="217.4">R21</text>
<text x="81" y="219.6">10k</text>
<text x="91.2" y="217.4">R22</text>
<text x="91.2" y="219.6">10k</text>
<text x="101.4" y="217.4">R23</text>
<text x="101.4" y="219.6">10k</text>
<text x="139.5" y="220">R24</text>
<text x="171.9" y="221.9">GND</text>
<text x="207" y="219.6">TP1</text>
<text x="207" y="221.8">PC15</text>
<text x="222.3" y="219.6">TP2</text>
<text x="222.3" y="221.8">PB0</text>
<text x="237.5" y="219.6">TP3</text>
<text x="237.5" y="221.8">PB14</text>
<text x="61.4" y="226.9">GND</text>
<text x="139.5" y="222.2">10k</text>
<text x="135.1" y="229.5">GND</text>
<text x="203.1" y="239.8">+3V3</text>
<text x="218.9" y="239.8">+5V</text>
<text x="237.5" y="237.4">TP6</text>
<text x="237.5" y="239.6">GND</text>
<text x="207" y="248.3">TP4</text>
<text x="207" y="250.5">+3V3</text>
<text x="222.3" y="248.3">TP5</text>
<text x="222.3" y="250.5">+5V</text>
<text x="234.2" y="247.3">GND</text>
<text x="46.2" y="252.3">GND</text>
</g>
<g font-size="1.3" fill="#a5a4a2">
<text x="27.8" y="58.3">1</text>
<text x="76.7" y="58.3">1</text>
<text x="89.4" y="58.3">4</text>
<text x="27.8" y="60.8">2</text>
<text x="27.8" y="63.4">3</text>
<text x="76.7" y="63.4">2</text>
<text x="89.4" y="63.4">3</text>
<text x="38.6" y="225.9">1</text>
<text x="48.1" y="223" transform="rotate(-90 48.1 223)">8</text>
<text x="38.6" y="233.5">2</text>
<text x="38.6" y="231">5</text>
<text x="38.6" y="228.5">6</text>
<text x="38.6" y="236.1">3</text>
<text x="38.6" y="238.6">7</text>
<text x="48.1" y="245.8" transform="rotate(-90 48.1 245.8)">4</text>
</g>
<g font-size="1.3" fill="#0f0f0f">
<text x="34.3" y="58.3">MIDI_4</text>
<text x="52" y="58.3">MIDI_LA</text>
<text x="92.7" y="58.3">MIDI_RX</text>
<text x="129.5" y="58.3">UART_RX</text>
<text x="40.6" y="68.5">MIDI_5</text>
<text x="157.5" y="71">MCU_NRST</text>
<text x="215.9" y="93.9">VDDA</text>
<text x="135.9" y="114.2">OSC_IN</text>
<text x="135.9" y="116.7">OSC_OUT</text>
<text x="256.5" y="126.9">UART_TX</text>
<text x="256.5" y="129.4">UART_RX</text>
<text x="256.5" y="137">SWDIO</text>
<text x="256.5" y="139.6">SWCLK</text>
<text x="148.6" y="215.8">LED_ACT_A</text>
</g>
<g font-size="1.3" fill="#939391">
<text x="43.2" y="55.2">R19</text>
<text x="43.2" y="57.1">220</text>
<text x="76.2" y="54.9">U9</text>
<text x="76.2" y="56.8">LTV-817S</text>
<text x="106.4" y="54.9">R20</text>
<text x="106.4" y="57.1">1k</text>
<text x="114.3" y="54.9">JP3</text>
<text x="114.3" y="56.8">MIDI</text>
<text x="15.8" y="63.4">MIDI IN</text>
<text x="20.4" y="61.2">J7</text>
<text x="54.4" y="64.7">1N4148W</text>
<text x="60.8" y="62.5">D5</text>
<text x="41.1" y="227">CS</text>
<text x="49.2" y="227.9" transform="rotate(-90 49.2 227.9)">VCC</text>
<text x="41.1" y="232.1">DI/IO</text>
<text x="41.1" y="229.6">CLK</text>
<text x="41.1" y="234.6">DO/IO</text>
<text x="41.1" y="237.2">WP/IO</text>
<text x="41.1" y="239.7">HOLD/RESET/IO</text>
<text x="49.2" y="243.4" transform="rotate(-90 49.2 243.4)">GND</text>
<text x="60.9" y="244.8">U7</text>
<text x="60.9" y="246.7">W25Q128JVSIQ</text>
</g>
<g font-size="1.3" fill="#0000c2">
<text x="20.3" y="81.3">DIN pin 4, pin 5, shield (panel jack on wires); LTV-817S: speed at 3.3 V unverified (6N138 by hand)</text>
<text x="20.3" y="85.1">JP3: fit only for DIN MIDI (USART1 RX then not available to J6)</text>
<text x="139.7" y="95.2">outputs go off, the cards keep running</text>
<text x="139.7" y="91.4">RESET: the controller only; the 595</text>
<text x="289.5" y="118.1">J6 USART1: GND, TX (PA9), RX (PA10); 5 V adapters are fine (FT pins)</text>
<text x="66" y="149.8">X50328MSB2GI: 20 pF load, 2 x 30 pF with the strays</text>
<text x="289.5" y="152.4">J5 WCH-LinkE: 3V3, SWDIO, SWCLK, GND</text>
<text x="154.9" y="198.1">SPI1 remap 1 (PA15, PB3, PB4, PB5); TIM3 CH4 (PB1) = 24 MHz CLK option</text>
<text x="289.5" y="207">JP2 1-2: system bootloader (USART1, USB); open or 2-3: run from flash</text>
<text x="203.2" y="210.8">free pins and rails</text>
<text x="124.4" y="236.2">PB2 = BOOT1: low at reset</text>
</g>
<g font-size="1.3" fill="#a90000">
<text x="203.1" y="101.1" transform="rotate(-90 203.1 101.1)">1</text>
<text x="205.6" y="101.7" transform="rotate(-90 205.6 101.7)">24</text>
<text x="208.1" y="101.7" transform="rotate(-90 208.1 101.7)">36</text>
<text x="210.7" y="101.7" transform="rotate(-90 210.7 101.7)">48</text>
<text x="213.2" y="101.1" transform="rotate(-90 213.2 101.1)">9</text>
<text x="191" y="104">7</text>
<text x="220.9" y="104">10</text>
<text x="220.9" y="106.5">11</text>
<text x="190.4" y="109.1">44</text>
<text x="220.9" y="109.1">12</text>
<text x="220.9" y="111.6">13</text>
<text x="191" y="114.2">5</text>
<text x="191" y="116.7">6</text>
<text x="220.9" y="114.2">14</text>
<text x="220.9" y="116.7">15</text>
<text x="220.9" y="119.2">16</text>
<text x="191" y="121.8">2</text>
<text x="191" y="124.3">3</text>
<text x="220.9" y="121.8">17</text>
<text x="220.9" y="124.3">29</text>
<text x="300.9" y="124.3">1</text>
<text x="190.4" y="131.9">18</text>
<text x="191" y="126.9">4</text>
<text x="220.9" y="126.9">30</text>
<text x="220.9" y="129.4">31</text>
<text x="220.9" y="131.9">32</text>
<text x="300.9" y="126.9">2</text>
<text x="300.9" y="129.4">3</text>
<text x="190.4" y="134.5">19</text>
<text x="190.4" y="137">20</text>
<text x="220.9" y="134.5">33</text>
<text x="220.9" y="137">34</text>
<text x="339" y="134.5">1</text>
<text x="339" y="137">2</text>
<text x="190.4" y="139.6">39</text>
<text x="190.4" y="142.1">40</text>
<text x="220.9" y="139.6">37</text>
<text x="220.9" y="142.1">38</text>
<text x="339" y="139.6">3</text>
<text x="339" y="142.1">4</text>
<text x="190.4" y="144.6">41</text>
<text x="190.4" y="147.2">42</text>
<text x="190.4" y="149.7">43</text>
<text x="190.4" y="152.3">45</text>
<text x="190.4" y="154.8">46</text>
<text x="190.4" y="157.3">21</text>
<text x="190.4" y="159.9">22</text>
<text x="190.4" y="162.4">25</text>
<text x="190.4" y="165">26</text>
<text x="190.4" y="167.5">27</text>
<text x="190.4" y="170">28</text>
<text x="205.6" y="177.9" transform="rotate(-90 205.6 177.9)">23</text>
<text x="208.1" y="177.3" transform="rotate(-90 208.1 177.3)">8</text>
<text x="325.7" y="177.7">1</text>
<text x="333.3" y="177.7">3</text>
<text x="330.1" y="181.1" transform="rotate(-90 330.1 181.1)">2</text>
</g>
<g font-size=".8" fill="#939391">
<text x="46.3" y="232.1">0</text>
<text x="47.1" y="234.7">1</text>
<text x="47.2" y="237.2">2</text>
<text x="56.5" y="239.7">3</text>
</g>
</svg>
